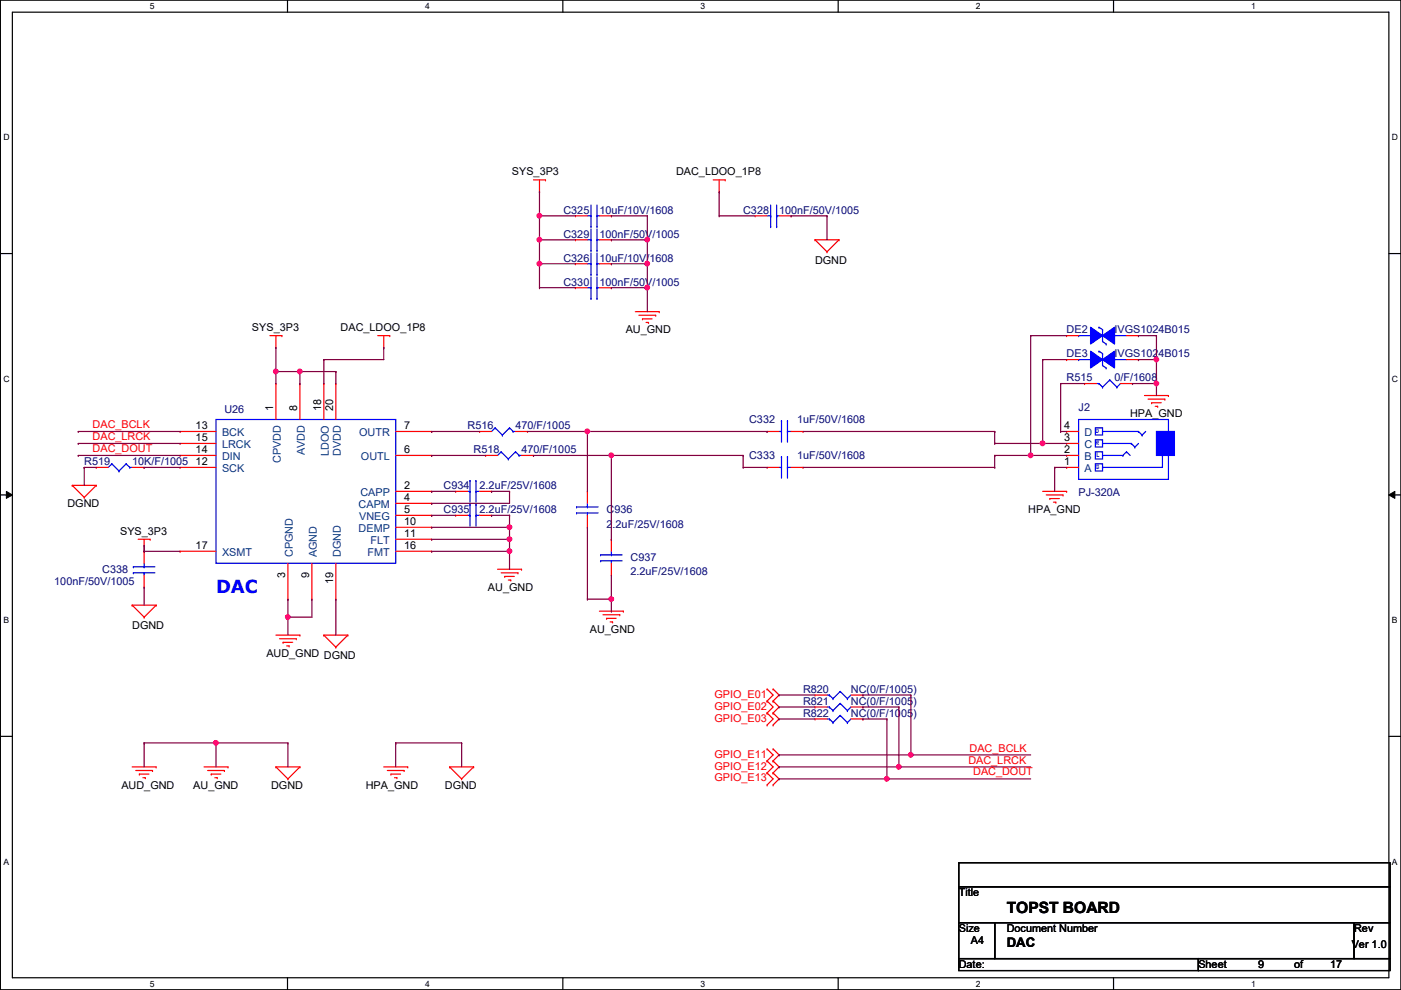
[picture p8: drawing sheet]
<svg xmlns="http://www.w3.org/2000/svg" width="297mm" height="210mm" viewBox="0 0 297 210" stroke-linecap="round" stroke-linejoin="round" font-family="sans-serif">
<path d="M.1 0h296.9v209.8h-296.9zM2.6 2.6h291.9v204.7h-291.9z" fill="none" stroke="#000" stroke-width=".25"/>
<g fill="#fff">
<path d="M31.8 .3h1v2h-1z"/>
<path d="M31.8 207.6h1v1.9h-1z"/>
</g>
<path d="M61 0v2.6M61 207.3v2.5" fill="none" stroke="#000" stroke-width=".25"/>
<g fill="#fff">
<path d="M90.1 .3h1v2h-1z"/>
<path d="M90.1 207.6h1v1.9h-1z"/>
</g>
<path d="M119.3 0v2.6M119.3 207.3v2.5" fill="none" stroke="#000" stroke-width=".25"/>
<g fill="#fff">
<path d="M148.5 .3h1v2h-1z"/>
<path d="M148.5 207.6h1v1.9h-1z"/>
</g>
<path d="M177.7 0v2.6M177.7 207.3v2.5" fill="none" stroke="#000" stroke-width=".25"/>
<g fill="#fff">
<path d="M206.9 .3h1v2h-1z"/>
<path d="M206.9 207.6h1v1.9h-1z"/>
</g>
<path d="M236.1 0v2.6M236.1 207.3v2.5" fill="none" stroke="#000" stroke-width=".25"/>
<g fill="#fff">
<path d="M265.3 .3h.9v2h-.9z"/>
<path d="M265.3 207.6h.9v1.9h-.9z"/>
<path d="M.7 28.2h1.3v1.9h-1.3z"/>
<path d="M295.1 28.2h1.3v1.9h-1.3z"/>
<path d="M.7 79.3h1.3v2h-1.3z"/>
<path d="M295.1 79.3h1.3v2h-1.3z"/>
</g>
<path d="M.1 53.8h2.5M294.5 53.8h2.5" fill="none" stroke="#000" stroke-width=".25"/>
<g fill="#fff">
<path d="M.7 130.5h1.2v2h-1.2z"/>
<path d="M295.1 130.5h1.2v2h-1.2z"/>
</g>
<path d="M.1 104.9h2.5M294.5 104.9h2.5" fill="none" stroke="#000" stroke-width=".25"/>
<path d="M1.4 104.2l1.2 .7-1.2 .8zM294.5 104.9l1.2-.7v1.5z" fill="#000"/>
<path d="M1.4 104.2l1.2 .7-1.2 .8zM294.5 104.9l1.2-.7v1.5z" fill="none" stroke="#000" stroke-width=".21"/>
<g fill="#fff">
<path d="M.7 181.7h1.2v2h-1.2z"/>
<path d="M295.1 181.7h1.2v2h-1.2z"/>
</g>
<path d="M.1 156.1h2.5M294.5 156.1h2.5M203.3 182.9h91.4v5.1h-91.4zM203.3 188h91.4v7.6h-91.4zM203.3 195.6h7.6v7.6h-7.6zM210.9 195.6h76.2v7.6h-76.2zM287.1 195.6h7.6v7.6h-7.6zM203.3 203.2h50.8v2.6h-50.8zM254.1 203.2h40.6v2.6h-40.6z" fill="none" stroke="#000" stroke-width=".25"/>
<g fill="none" stroke="#f00" stroke-width=".25">
<path d="M113.1 38.1h2.6M114.4 38.1v2.6M115.7 38.1h.1M151.2 38.1h2.6M152.5 38.1v2.6M153.8 38.1h.1M114.4 40.7h.1M152.5 40.7h.1M172.8 50.8h.1M172.8 50.8h5.1M172.8 50.8l2.5 2.6M175.3 53.4h.1"/>
<path d="M177.9 50.8h.1M177.9 50.8l-2.6 2.6M57.2 71.2h2.6M58.5 73.7h.1M58.5 71.2v2.5M59.8 71.2h.1M80.1 71.2h2.5M81.4 73.7h.1M81.4 71.2v2.5M82.6 71.2h.1M122 61h.1M122 61h2.5"/>
<path d="M127.1 61h2.5M129.6 61h.1M134.7 66.1h5.1M135.5 66.8h3.5M136.2 67.6h.1M136.2 67.6h2.1M137 68.4h.5M137.5 68.4h.1M139 66.8h.1M139.8 66.1h.1M242.7 83.9h5M243.4 84.6h3.6"/>
<path d="M244.2 85.4h.1M244.2 85.4h2M244.9 86.1h.5M245.4 86.1h.1M247 84.6h.1M247.7 83.9h.1M15.3 102.9h.1M15.3 102.9h5.1M15.3 102.9l2.6 2.6M17.9 105.5h.1M20.4 102.9h.1M20.4 102.9l-2.5 2.6"/>
<path d="M29.3 114.3h2.5M30.6 116.9h.1M30.6 114.3v2.6M31.8 114.3h.1M221.1 104.2h5M221.8 104.9h3.6M222.6 105.7h.1M222.6 105.7h2M223.3 106.5h.6M223.9 106.5h.1M225.4 104.9h.1M226.1 104.2h.1"/>
<path d="M28 128.3h.1M28 128.3h5.1M28 128.3l2.6 2.6M30.6 130.9h.1M33.1 128.3h.1M33.1 128.3l-2.5 2.6M58.5 134.7h5.1M59.3 135.4h3.5M60 136.2h.1M60 136.2h2.1M60.8 136.9h.5M61.3 136.9h.1"/>
<path d="M62.8 135.4h.1M63.6 134.7h.1M68.7 134.7h.1M68.7 134.7h5M68.7 134.7l2.5 2.5M71.2 137.2h.1M73.7 134.7h.1M73.7 134.7l-2.5 2.5M105.5 120.7h5.1M106.3 121.5h3.5M107 122.2h.1M107 122.2h2"/>
<path d="M107.8 123h.5M108.3 123h.1M109.8 121.5h.1M110.6 120.7h.1M127.1 129.6h5.1M127.8 130.3h3.6M128.6 131.1h.1M128.6 131.1h2M129.4 131.9h.5M129.9 131.9h.1M131.4 130.3h.1M132.2 129.6h.1"/>
<path d="M162.6 146.1h.1M162.6 148.6h.1M162.6 151.2h.1M162.6 153.7h.1M162.6 158.8h.1M162.6 146.1l1.3 1.3-1.3 1.2M162.6 148.6l1.3 1.3-1.3 1.3M162.6 151.2l1.3 1.2-1.3 1.3M162.6 158.8l1.3 1.3-1.3 1.2M163.9 148.6h.1M163.9 146.1h.1M163.9 151.2h.1"/>
<path d="M163.9 153.7h.1M163.9 158.8h.1M163.9 146.1l1.3 1.3-1.3 1.2M163.9 148.6l1.3 1.3-1.3 1.3M163.9 151.2l1.3 1.2-1.3 1.3M163.9 158.8l1.3 1.3-1.3 1.2M28 162.6h5.1M28.8 163.4h3.5M29.5 164.1h.1M29.5 164.1h2.1M30.3 164.9h.5M30.8 164.9h.1"/>
<path d="M32.3 163.4h.1M33.1 162.6h.1M43.3 162.6h5M44 163.4h3.6M44.8 164.1h.1M44.8 164.1h2M45.5 164.9h.6M46.1 164.9h.1M47.6 163.4h.1M48.3 162.6h.1M58.5 162.6h.1M58.5 162.6h5.1"/>
<path d="M58.5 162.6l2.5 2.5M61 165.1h.1M63.6 162.6h.1M63.6 162.6l-2.6 2.5M81.4 162.6h5M82.1 163.4h3.6M82.9 164.1h.1M82.9 164.1h2M83.6 164.9h.6M84.2 164.9h.1M85.7 163.4h.1M86.4 162.6h.1"/>
<path d="M95.3 162.6h.1M95.3 162.6h5.1M95.3 162.6l2.6 2.5M97.9 165.1h.1M100.4 162.6h.1M100.4 162.6l-2.5 2.5M162.6 161.3h.1M162.6 163.9h.1M162.6 166.4h.1M162.6 161.3l1.3 1.3-1.3 1.3M162.6 163.9l1.3 1.2-1.3 1.3M163.9 161.3h.1"/>
<path d="M163.9 163.9h.1M163.9 166.4h.1M163.9 161.3l1.3 1.3-1.3 1.3M163.9 163.9l1.3 1.2-1.3 1.3"/>
</g>
<g fill="none" stroke="#00f" stroke-width=".25">
<path d="M125.3 58.7v4.6M126.6 58.7v4.6M124.5 61h.8M125.3 63.3h.1M125.3 61h.1M126.6 61h.1M126.6 63.3h.1M126.6 61h.5M228.7 71.2h.1M228.7 71.2h2.5M233.8 69.9h.1M233.8 69.9v2.5"/>
<path d="M236.3 71.2h.1M236.3 71.2h2.5"/>
</g>
<path d="M233.8 71.2l2.5-1.8v3.5z" fill-rule="evenodd" fill="#00f"/>
<path d="M233 69.4h.1M233 69.4l.8 .5M233.8 71.2l2.5-1.8v3.5zM233.8 72.4l.7 .5M234.5 72.9h.1" fill="none" stroke="#00f" stroke-width=".25"/>
<path d="M231.2 69.4l2.6 1.8-2.6 1.7z" fill-rule="evenodd" fill="#00f"/>
<g fill="none" stroke="#00f" stroke-width=".25">
<path d="M124.5 50.8h.8M125.3 53.1h.1M125.3 50.8h.1M125.3 48.6v4.5M126.6 50.8h.1M126.6 53.1h.1M126.6 50.8h.5M126.6 48.6v4.5M231.2 69.4l2.6 1.8-2.6 1.7zM228.7 88.9h19v12.7h-19zM175.3 152.4h.1M175.3 152.4h.5"/>
<path d="M175.8 152.4h.1M175.8 152.4l.8 .8M176.6 153.2h.1M178.1 151.7h.1M178.1 151.7l1.6 1.5M178.1 151.7l-1.5 1.5M179.7 153.2h.1M180.4 152.4l-.7 .8"/>
</g>
<path d="M122 50.8h.1M122 50.8h2.5M127.1 50.8h2.5M129.6 50.8h.1M226.1 71.2h.1M226.1 71.2h2.6M238.8 71.2h2.6M241.4 71.2h.1M172.8 152.4h.1M172.8 152.4h2.5M180.4 152.4h2.6M183 152.4h.1" fill="none" stroke="#f00" stroke-width=".25"/>
<path d="M245.2 91.5h3.8v5.1h-3.8z" fill-rule="evenodd" fill="#00f"/>
<g fill="none" stroke="#00f" stroke-width=".25">
<path d="M124.5 55.9h.8M125.3 58.2h.1M125.3 55.9h.1M125.3 53.6v4.6M126.6 55.9h.1M126.6 58.2h.1M126.6 55.9h.5M126.6 53.6v4.6M162.6 45.8h.8M163.4 48h.1M163.4 45.8h.1M163.4 43.5v4.5"/>
<path d="M164.7 45.8h.1M164.7 48h.1M164.7 45.8h.5M164.7 43.5v4.5M228.7 76.2h.1M228.7 76.2h2.5M233.8 75h.1M233.8 75v2.5M236.3 76.2h.1M236.3 76.2h2.5M165.2 99.1h.5M165.7 99.1h.1"/>
<path d="M165.7 96.8h.1M165.7 96.8v4.6M167 96.8h.1M167 99.1h.1M167 99.1h.7M167 96.8v4.6M232.2 90.7h1.6v1.5h-1.6zM232.2 95.8h1.6v1.5h-1.6zM232.2 98.3h1.6v1.6h-1.6zM232.2 93.3h1.6v1.5h-1.6zM232.5 81.3h.1M232.5 81.3h.5"/>
<path d="M233 81.3h.1M233 81.3l.8 .8M233.8 99.1h.1M233.8 91.5h.1M233.8 94h.1M233.8 96.6h.1M233.8 82.1h.1M233.8 91.5h7.6M233.8 94h6.1M233.8 96.6h4.3M235.3 80.6h.1M235.3 80.6l1.5 1.5"/>
<path d="M235.3 80.6l-1.5 1.5M236.8 82.1h.1M237.6 81.3l-.8 .8M238.1 96.6h.1M238.8 95.8h.1M238.8 95.8l-.7 .8M238.8 95.8l.8 .8M239.9 94h.1M239.9 94l.7 .8M240.6 94.8h.1M241.4 91.5h.1M241.4 94l-.8 .8"/>
<path d="M241.4 91.5l.7 .7M242.1 92.2h.1M242.9 91.5l-.8 .7M245.2 91.5h3.8v5.1h-3.8zM246.5 96.6h.1M246.5 96.6v2.5h-12.7M122.3 107.5h.1M122.3 108.8h.1M122.3 107.5h4.5M122.3 108.8h4.5M124.5 108.8h.1M124.5 107.5h.1"/>
<path d="M124.5 106.7v.8M124.5 108.8v.5M127.3 117.6h.1M127.3 118.9h.1M127.3 117.6h4.6M127.3 118.9h4.6M129.6 118.9h.1M129.6 117.6h.1M129.6 116.9v.7M129.6 118.9v.5M175.3 147.4h.1M175.3 147.4h.5"/>
<path d="M175.8 147.4h.1M175.8 147.4l.8 .7M176.6 148.1h.1M178.1 146.6h.1M178.1 146.6l1.6 1.5M178.1 146.6l-1.5 1.5M179.7 148.1h.1M180.4 147.4l-.7 .7"/>
</g>
<g fill="none" stroke="#f00" stroke-width=".25">
<path d="M122 55.9h.1M122 55.9h2.5M127.1 55.9h2.5M129.6 55.9h.1M160.1 45.8h.1M160.1 45.8h2.5M165.2 45.8h2.5M167.7 45.8h.1M162.6 99.1h.1M162.6 99.1h2.6M167.7 99.1h2.6M170.3 99.1h.1"/>
<path d="M226.1 99.1h.1M226.1 91.5h.1M226.1 94h.1M226.1 96.6h.1M226.1 99.1h2.6M226.1 91.5h2.6M226.1 94h2.6M226.1 96.6h2.6M230 81.3h.1M230 81.3h2.5M237.6 81.3h2.5M240.1 81.3h.1"/>
<path d="M124.5 111.8h.1M124.5 104.2h.1M124.5 104.2v2.5M124.5 109.3v2.5M129.6 114.3h.1M129.6 114.3v2.6M129.6 119.4v2.6M129.6 122h.1M172.8 147.4h.1M172.8 147.4h2.5M180.4 147.4h2.6M183 147.4h.1"/>
</g>
<path d="M233.8 76.2l2.5-1.7v3.5z" fill-rule="evenodd" fill="#00f"/>
<path d="M233 74.5h.1M233 74.5l.8 .5M233.8 76.2l2.5-1.7v3.5zM233.8 77.5l.7 .5M234.5 78h.1" fill="none" stroke="#00f" stroke-width=".25"/>
<path d="M231.2 74.5l2.6 1.7-2.6 1.8z" fill-rule="evenodd" fill="#00f"/>
<g fill="none" stroke="#00f" stroke-width=".25">
<path d="M124.5 45.8h.8M125.3 48h.1M125.3 45.8h.1M125.3 43.5v4.5M126.6 45.8h.1M126.6 48h.1M126.6 45.8h.5M126.6 43.5v4.5M231.2 74.5l2.6 1.7-2.6 1.8zM23.7 98.3h.1M23.7 98.3l-.8 .8M23.7 98.3l1.5 1.6"/>
<path d="M25.2 99.9h.1M26.8 98.3h.1M26.8 98.3l-1.6 1.6M26.8 98.3l.7 .8M27.5 99.1h.1M27.5 99.1h.5M28 99.1h.1M45.8 88.9h38.1v30.5h-38.1zM105 90.7h.1M105 90.7l-.8 .8M105 90.7l1.5 1.5M106.3 95.8h.1"/>
<path d="M106.3 95.8l-.8 .8M106.3 95.8l1.5 1.5M106.5 92.2h.1M107.8 97.3h.1M108 90.7h.1M108 90.7l-1.5 1.5M108 90.7l.8 .8M108.8 91.5h.1M108.8 91.5h.5M109.3 91.5h.1M109.3 95.8h.1M109.3 95.8l-1.5 1.5"/>
<path d="M109.3 95.8l.8 .8M110.1 96.6h.1M110.1 96.6h.5M110.6 96.6h.1M165.2 91.5h.5M165.7 91.5h.1M165.7 89.2h.1M165.7 89.2v4.6M167 89.2h.1M167 91.5h.1M167 91.5h.7M167 89.2v4.6"/>
<path d="M30.6 119.4v.8M99.1 109.3h.5M99.1 104.2h.5M99.6 109.3h.1M99.6 107h.1M99.6 104.2h.1M99.6 101.9h.1M99.6 101.9v4.6M99.6 107v4.5M100.9 107h.1M100.9 109.3h.1M100.9 101.9h.1"/>
<path d="M100.9 104.2h.1M100.9 109.3h.8M100.9 101.9v4.6M100.9 107v4.5M100.9 104.2h.8M28.3 120.2h.1M28.3 121.5h.1M28.3 120.2h4.5M28.3 121.5h4.5M30.6 121.5h.1M30.6 120.2h.1M30.6 121.5v.5"/>
<path d="M175.3 149.9h.1M175.3 149.9h.5M175.8 149.9h.1M175.8 149.9l.8 .8M176.6 150.7h.1M178.1 149.1h.1M178.1 149.1l1.6 1.6M178.1 149.1l-1.5 1.6M179.7 150.7h.1M180.4 149.9l-.7 .8"/>
</g>
<g fill="none" stroke="#f00" stroke-width=".25">
<path d="M122 45.8h.1M122 45.8h2.5M127.1 45.8h2.5M129.6 45.8h.1M226.1 76.2h.1M226.1 76.2h2.6M238.8 76.2h2.6M241.4 76.2h.1M20.4 99.1h.1M20.4 99.1h2.5M28 99.1h2.6M30.6 99.1h.1"/>
<path d="M38.2 94h.1M38.2 96.6h.1M38.2 91.5h.1M38.2 99.1h.1M38.2 99.1h7.6M38.2 96.6h7.6M38.2 91.5h7.6M38.2 94h7.6M58.5 81.3h.1M58.5 81.3v7.6M63.6 81.3h.1M63.6 81.3v7.6"/>
<path d="M68.7 81.3h.1M68.7 81.3v7.6M71.2 81.3h.1M71.2 81.3v7.6M83.9 96.6h7.6M83.9 91.5h7.6M91.5 96.6h.1M91.5 91.5h.1M101.7 91.5h.1M101.7 91.5h2.5M103 96.6h.1M103 96.6h2.5"/>
<path d="M109.3 91.5h2.5M110.6 96.6h2.5M111.8 91.5h.1M113.1 96.6h.1M162.6 91.5h.1M162.6 91.5h2.6M167.7 91.5h2.6M170.3 91.5h.1M30.6 116.9h.1M30.6 116.9v2.5M38.2 116.9h.1M38.2 116.9h7.6"/>
<path d="M61 119.4v7.6M66.1 119.4v7.6M71.2 119.4v7.6M83.9 109.3h7.6M83.9 104.2h7.6M83.9 106.7h7.6M83.9 111.8h7.6M83.9 116.9h7.6M83.9 114.3h7.6M91.5 104.2h.1M91.5 106.7h.1M91.5 109.3h.1"/>
<path d="M91.5 111.8h.1M91.5 116.9h.1M91.5 114.3h.1M96.6 109.3h.1M96.6 104.2h.1M96.6 109.3h2.5M96.6 104.2h2.5M101.7 109.3h2.5M101.7 104.2h2.5M104.2 109.3h.1M104.2 104.2h.1M30.6 124.5h.1"/>
<path d="M30.6 122v2.5M61 127h.1M66.1 127h.1M71.2 127h.1M172.8 149.9h.1M172.8 149.9h2.5M180.4 149.9h2.6M183 149.9h.1"/>
</g>
<path d="M58.5 73.7h.1M58.5 78.8h.1M58.5 73.7v7.6M68.7 76.2h.1M68.7 76.2v5.1M81.4 73.7h.1M81.4 73.7v2.5h-12.7" fill="none" stroke="#800040" stroke-width=".25"/>
<circle cx="58.5" cy="78.8" r=".49" fill="#f0f"/>
<circle cx="58.5" cy="78.8" r=".49" fill="none" stroke="#f0f" stroke-width=".25"/>
<g fill="none" stroke="#800040" stroke-width=".25">
<path d="M71.2 78.8h.1M71.2 78.8v2.5M16.6 91.5h.1M16.6 94h.1M16.6 96.6h.1M16.6 91.5h21.6M16.6 94h21.6M16.6 96.6h21.6M91.5 91.5h.1M91.5 96.6h.1M91.5 91.5h10.2M91.5 96.6h11.5"/>
<path d="M111.8 91.5h12.7M113.1 96.6h.1M113.1 96.6h44.5M124.5 91.5h.1M129.6 96.6h.1M129.6 96.6v17.7M129.6 114.3h.1"/>
</g>
<circle cx="129.6" cy="96.5" r=".49" fill="#f0f"/>
<circle cx="129.6" cy="96.5" r=".49" fill="none" stroke="#f0f" stroke-width=".25"/>
<g fill="none" stroke="#800040" stroke-width=".25">
<path d="M17.9 99.1h.1M17.9 99.1v3.8M17.9 99.1h2.5M30.6 99.1h.1M30.6 99.1h7.6M91.5 104.2h.1M91.5 106.7h.1M91.5 109.3h.1M91.5 111.8h.1M91.5 104.2h5.1M91.5 109.3h5.1M91.5 111.8h16.5"/>
<path d="M104.2 104.2h.1M104.2 109.3h.1M104.2 104.2h3.8M104.2 109.3h3.8M108 104.2h.1M108 109.3h.1M108 111.8h.1M108 104.2v2.5h-16.5M108 109.3v5"/>
</g>
<circle cx="108" cy="111.8" r=".49" fill="#f0f"/>
<circle cx="108" cy="111.8" r=".49" fill="none" stroke="#f0f" stroke-width=".25"/>
<path d="M91.5 114.3h.1M91.5 114.3h16.5" fill="none" stroke="#800040" stroke-width=".25"/>
<circle cx="108" cy="114.3" r=".49" fill="#f0f"/>
<circle cx="108" cy="114.3" r=".49" fill="none" stroke="#f0f" stroke-width=".25"/>
<path d="M30.6 115.6h.1M30.6 116.9h.1M30.6 115.6v1.3M30.6 116.9h7.6M91.5 116.9h.1M91.5 116.9h16.5M108 114.3h.1M108 116.9h.1M108 114.3v6.4" fill="none" stroke="#800040" stroke-width=".25"/>
<circle cx="108" cy="116.9" r=".49" fill="#f0f"/>
<circle cx="108" cy="116.9" r=".49" fill="none" stroke="#f0f" stroke-width=".25"/>
<path d="M30.6 124.5h.1M30.6 124.5v3.8M61 127h.1M61 130.9h.1M61 127v7.7M66.1 127h.1M66.1 127v3.9M71.2 127h.1M71.2 127v7.7" fill="none" stroke="#800040" stroke-width=".25"/>
<circle cx="61" cy="130.8" r=".49" fill="#f0f"/>
<circle cx="61" cy="130.8" r=".49" fill="none" stroke="#f0f" stroke-width=".25"/>
<path d="M30.6 157.5h.1M30.6 157.5v5.1M30.6 157.5h30.4M45.8 157.5h.1M45.8 157.5v5.1" fill="none" stroke="#800040" stroke-width=".25"/>
<circle cx="45.8" cy="157.5" r=".49" fill="#f0f"/>
<circle cx="45.8" cy="157.5" r=".49" fill="none" stroke="#f0f" stroke-width=".25"/>
<path d="M221.1 94h.1M221.1 94h5M61 157.5h.1M61 157.5v5.1M83.9 157.5h.1M83.9 157.5h14M83.9 157.5v5.1M97.9 157.5h.1M97.9 157.5v5.1" fill="none" stroke="#800040" stroke-width=".25"/>
<circle cx="221" cy="94" r=".49" fill="#f0f"/>
<circle cx="221" cy="94" r=".49" fill="none" stroke="#f0f" stroke-width=".25"/>
<g fill="none" stroke="#800040" stroke-width=".25">
<path d="M218.5 71.2h.1M218.5 71.2h7.6M218.5 71.2v25.4M241.4 71.2h.1M241.4 71.2h3.8M245.2 71.2h.1M245.2 71.2v5M170.3 99.1h40.6M170.3 91.5h40.6M210.9 99.1h.1M210.9 96.6h.1M210.9 91.5h.1"/>
<path d="M210.9 96.6h15.2M218.5 96.6h.1M223.6 99.1h.1M223.6 99.1h2.5M223.6 99.1v5.1"/>
</g>
<circle cx="218.5" cy="96.5" r=".49" fill="#f0f"/>
<circle cx="218.5" cy="96.5" r=".49" fill="none" stroke="#f0f" stroke-width=".25"/>
<g fill="none" stroke="#800040" stroke-width=".25">
<path d="M221.1 76.2h.1M221.1 76.2v17.8h-10.2M221.1 76.2h5M241.4 76.2h.1M241.4 76.2h3.8M245.2 76.2h.1M245.2 76.2v7.7M210.9 94h.1M224.9 91.5h.1M224.9 81.3h.1M224.9 91.5h1.2M224.9 81.3v10.2"/>
<path d="M224.9 81.3h5.1M240.1 81.3h.1M240.1 81.3h5.1M245.2 81.3h.1"/>
</g>
<circle cx="245.2" cy="81.3" r=".49" fill="#f0f"/>
<circle cx="245.2" cy="81.3" r=".49" fill="none" stroke="#f0f" stroke-width=".25"/>
<circle cx="245.2" cy="76.2" r=".49" fill="#f0f"/>
<circle cx="245.2" cy="76.2" r=".49" fill="none" stroke="#f0f" stroke-width=".25"/>
<g fill="none" stroke="#800040" stroke-width=".25">
<path d="M157.6 99.1h.1M157.6 96.6h.1M157.6 99.1h5M157.6 96.6v2.5M210.9 91.5h.1M210.9 96.6h.1M210.9 91.5v2.5M210.9 96.6v2.5M165.2 147.4h.1M165.2 147.4h7.6M183 147.4h.1M183 147.4h10.1"/>
<path d="M193.1 147.4h.1M193.1 147.4v12.7"/>
</g>
<circle cx="193.1" cy="160" r=".49" fill="#f0f"/>
<circle cx="193.1" cy="160" r=".49" fill="none" stroke="#f0f" stroke-width=".25"/>
<path d="M165.2 149.9h.1M165.2 149.9h7.6M190.6 149.9h.1M190.6 149.9v12.7M193.1 160.1h.1M193.1 160.1h25.4" fill="none" stroke="#800040" stroke-width=".25"/>
<circle cx="190.6" cy="162.6" r=".49" fill="#f0f"/>
<circle cx="190.6" cy="162.6" r=".49" fill="none" stroke="#f0f" stroke-width=".25"/>
<path d="M183 152.4h.1M183 152.4h5M188 152.4h.1M188 152.4v12.7M190.6 162.6h.1M190.6 162.6h27.9" fill="none" stroke="#800040" stroke-width=".25"/>
<circle cx="188" cy="165.1" r=".49" fill="#f0f"/>
<circle cx="188" cy="165.1" r=".49" fill="none" stroke="#f0f" stroke-width=".25"/>
<g fill="none" stroke="#800040" stroke-width=".25">
<path d="M114.4 40.7h.1M114.4 50.8h.1M114.4 45.8h.1M114.4 40.7v5.1M114.4 50.8h7.6M114.4 45.8h7.6M165.2 152.4h.1M165.2 152.4h7.6M183 149.9h.1M183 149.9h7.6M165.2 160.1h.1M165.2 162.6h.1"/>
<path d="M165.2 165.1h.1M165.2 165.1h53.3M165.2 160.1h27.9M165.2 162.6h25.4M188 165.1h.1"/>
</g>
<circle cx="114.4" cy="45.7" r=".49" fill="#f0f"/>
<circle cx="114.4" cy="45.7" r=".49" fill="none" stroke="#f0f" stroke-width=".25"/>
<path d="M114.4 45.8h.1M114.4 45.8v5M129.6 45.8h.1M129.6 50.8h.1M129.6 45.8h7.6M129.6 50.8h7.6M137.2 45.8h.1M137.2 50.8h.1M137.2 45.8v10.1" fill="none" stroke="#800040" stroke-width=".25"/>
<circle cx="137.2" cy="55.9" r=".49" fill="#f0f"/>
<circle cx="137.2" cy="55.9" r=".49" fill="none" stroke="#f0f" stroke-width=".25"/>
<circle cx="137.2" cy="50.8" r=".49" fill="#f0f"/>
<circle cx="137.2" cy="50.8" r=".49" fill="none" stroke="#f0f" stroke-width=".25"/>
<path d="M152.5 45.8h.1M152.5 40.7h.1M152.5 45.8h7.6M152.5 40.7v5.1M167.7 45.8h.1M167.7 45.8h7.6M175.3 45.8h.1M175.3 45.8v5M124.5 91.5h.1M124.5 91.5v12.7M124.5 91.5h38.1M162.6 91.5h.1" fill="none" stroke="#800040" stroke-width=".25"/>
<circle cx="124.5" cy="91.5" r=".49" fill="#f0f"/>
<circle cx="124.5" cy="91.5" r=".49" fill="none" stroke="#f0f" stroke-width=".25"/>
<path d="M124.5 111.8v15.2M124.5 127h.1M124.5 127h5.1M129.6 127h.1M129.6 129.6h.1M129.6 127v2.6" fill="none" stroke="#800040" stroke-width=".25"/>
<circle cx="129.6" cy="127" r=".49" fill="#f0f"/>
<circle cx="129.6" cy="127" r=".49" fill="none" stroke="#f0f" stroke-width=".25"/>
<path d="M58.5 78.8h5.1M63.6 78.8h.1M63.6 78.8v2.5M63.6 81.3h.1M61 130.9h.1M61 130.9h5.1M129.6 127h.1M129.6 122v5" fill="none" stroke="#800040" stroke-width=".25"/>
<circle cx="63.6" cy="78.8" r=".49" fill="#f0f"/>
<circle cx="63.6" cy="78.8" r=".49" fill="none" stroke="#f0f" stroke-width=".25"/>
<path d="M114.4 50.8h.1M114.4 50.8v5.1M63.6 78.8h7.6M71.2 78.8h.1" fill="none" stroke="#800040" stroke-width=".25"/>
<circle cx="114.4" cy="55.9" r=".49" fill="#f0f"/>
<circle cx="114.4" cy="55.9" r=".49" fill="none" stroke="#f0f" stroke-width=".25"/>
<circle cx="114.4" cy="50.8" r=".49" fill="#f0f"/>
<circle cx="114.4" cy="50.8" r=".49" fill="none" stroke="#f0f" stroke-width=".25"/>
<path d="M114.4 55.9h.1M114.4 55.9h7.6M129.6 55.9h.1M129.6 55.9h7.6M137.2 55.9h.1M137.2 55.9v5.1" fill="none" stroke="#800040" stroke-width=".25"/>
<circle cx="137.2" cy="61" r=".49" fill="#f0f"/>
<circle cx="137.2" cy="61" r=".49" fill="none" stroke="#f0f" stroke-width=".25"/>
<path d="M114.4 55.9h.1M114.4 55.9v5.1M114.4 61h.1M114.4 61h7.6M129.6 61h.1M129.6 61h7.6M137.2 61h.1M137.2 61v5.1" fill="none" stroke="#800040" stroke-width=".25"/>
<circle cx="58.5" cy="78.8" r=".49" fill="#f0f"/>
<circle cx="58.5" cy="78.8" r=".49" fill="none" stroke="#f0f" stroke-width=".25"/>
<circle cx="129.6" cy="96.5" r=".49" fill="#f0f"/>
<circle cx="129.6" cy="96.5" r=".49" fill="none" stroke="#f0f" stroke-width=".25"/>
<circle cx="108" cy="111.8" r=".49" fill="#f0f"/>
<circle cx="108" cy="111.8" r=".49" fill="none" stroke="#f0f" stroke-width=".25"/>
<circle cx="108" cy="114.3" r=".49" fill="#f0f"/>
<circle cx="108" cy="114.3" r=".49" fill="none" stroke="#f0f" stroke-width=".25"/>
<circle cx="108" cy="116.9" r=".49" fill="#f0f"/>
<circle cx="108" cy="116.9" r=".49" fill="none" stroke="#f0f" stroke-width=".25"/>
<circle cx="61" cy="130.8" r=".49" fill="#f0f"/>
<circle cx="61" cy="130.8" r=".49" fill="none" stroke="#f0f" stroke-width=".25"/>
<circle cx="45.8" cy="157.5" r=".49" fill="#f0f"/>
<circle cx="45.8" cy="157.5" r=".49" fill="none" stroke="#f0f" stroke-width=".25"/>
<circle cx="221" cy="94" r=".49" fill="#f0f"/>
<circle cx="221" cy="94" r=".49" fill="none" stroke="#f0f" stroke-width=".25"/>
<circle cx="218.5" cy="96.5" r=".49" fill="#f0f"/>
<circle cx="218.5" cy="96.5" r=".49" fill="none" stroke="#f0f" stroke-width=".25"/>
<circle cx="245.2" cy="81.3" r=".49" fill="#f0f"/>
<circle cx="245.2" cy="81.3" r=".49" fill="none" stroke="#f0f" stroke-width=".25"/>
<circle cx="245.2" cy="76.2" r=".49" fill="#f0f"/>
<circle cx="245.2" cy="76.2" r=".49" fill="none" stroke="#f0f" stroke-width=".25"/>
<circle cx="193.1" cy="160" r=".49" fill="#f0f"/>
<circle cx="193.1" cy="160" r=".49" fill="none" stroke="#f0f" stroke-width=".25"/>
<circle cx="190.6" cy="162.6" r=".49" fill="#f0f"/>
<circle cx="190.6" cy="162.6" r=".49" fill="none" stroke="#f0f" stroke-width=".25"/>
<circle cx="188" cy="165.1" r=".49" fill="#f0f"/>
<circle cx="188" cy="165.1" r=".49" fill="none" stroke="#f0f" stroke-width=".25"/>
<circle cx="114.4" cy="45.7" r=".49" fill="#f0f"/>
<circle cx="114.4" cy="45.7" r=".49" fill="none" stroke="#f0f" stroke-width=".25"/>
<circle cx="137.2" cy="55.9" r=".49" fill="#f0f"/>
<circle cx="137.2" cy="55.9" r=".49" fill="none" stroke="#f0f" stroke-width=".25"/>
<circle cx="137.2" cy="50.8" r=".49" fill="#f0f"/>
<circle cx="137.2" cy="50.8" r=".49" fill="none" stroke="#f0f" stroke-width=".25"/>
<circle cx="124.5" cy="91.5" r=".49" fill="#f0f"/>
<circle cx="124.5" cy="91.5" r=".49" fill="none" stroke="#f0f" stroke-width=".25"/>
<circle cx="129.6" cy="127" r=".49" fill="#f0f"/>
<circle cx="129.6" cy="127" r=".49" fill="none" stroke="#f0f" stroke-width=".25"/>
<circle cx="63.6" cy="78.8" r=".49" fill="#f0f"/>
<circle cx="63.6" cy="78.8" r=".49" fill="none" stroke="#f0f" stroke-width=".25"/>
<circle cx="114.4" cy="55.9" r=".49" fill="#f0f"/>
<circle cx="114.4" cy="55.9" r=".49" fill="none" stroke="#f0f" stroke-width=".25"/>
<circle cx="114.4" cy="50.8" r=".49" fill="#f0f"/>
<circle cx="114.4" cy="50.8" r=".49" fill="none" stroke="#f0f" stroke-width=".25"/>
<circle cx="137.2" cy="61" r=".49" fill="#f0f"/>
<circle cx="137.2" cy="61" r=".49" fill="none" stroke="#f0f" stroke-width=".25"/>
<text font-size="3.8" fill="#00f" x="45.8" y="125.8">DAC</text>
<text font-size="3.3" x="213.4" y="193.6">TOPST BOARD</text>
<text font-size="2.8" x="213.4" y="200.8">DAC</text>
<g font-size="2.3">
<text x="108.5" y="37.2">SYS_3P3</text>
<text x="143.3" y="37.2">DAC_LDOO_1P8</text>
<text x="172.8" y="56">DGND</text>
<text x="53.4" y="70.2">SYS_3P3</text>
<text x="72.2" y="70.2">DAC_LDOO_1P8</text>
<text x="132.7" y="70.7">AU_GND</text>
<text x="58" y="87.2" transform="rotate(-90 58 87.2)">1</text>
<text x="63" y="87.2" transform="rotate(-90 63 87.2)">8</text>
<text x="68.1" y="87.2" transform="rotate(-90 68.1 87.2)">18</text>
<text x="70.7" y="87.2" transform="rotate(-90 70.7 87.2)">20</text>
<text x="239.6" y="88.5">HPA_GND</text>
<text x="41.5" y="93.5">15</text>
<text x="41.5" y="90.9">13</text>
<text x="85.7" y="90.9">7</text>
<text x="225.6" y="90.9">4</text>
<text x="225.6" y="93.5">3</text>
<text x="41.5" y="96">14</text>
<text x="41.5" y="98.6">12</text>
<text x="85.7" y="96">6</text>
<text x="225.6" y="98.6">1</text>
<text x="225.6" y="96">2</text>
<text x="14.3" y="107.5">DGND</text>
<text x="85.7" y="103.6">2</text>
<text x="85.7" y="106.2">4</text>
<text x="25.5" y="113.4">SYS_3P3</text>
<text x="85.7" y="108.7">5</text>
<text x="85.7" y="111.3">10</text>
<text x="85.7" y="113.8">11</text>
<text x="218" y="108.8">HPA_GND</text>
<text x="41.5" y="116.3">17</text>
<text x="85.7" y="116.3">16</text>
<text x="60.5" y="122.5" transform="rotate(-90 60.5 122.5)">3</text>
<text x="65.6" y="122.5" transform="rotate(-90 65.6 122.5)">9</text>
<text x="70.7" y="123.7" transform="rotate(-90 70.7 123.7)">19</text>
<text x="103.5" y="125.3">AU_GND</text>
<text x="28" y="133.4">DGND</text>
<text x="125" y="134.2">AU_GND</text>
<text x="56.5" y="139.3">AUD_GND DGND</text>
<text x="25.7" y="167.2">AUD_GND</text>
<text x="41" y="167.2">AU_GND</text>
<text x="57.5" y="167.2">DGND</text>
<text x="77.6" y="167.2">HPA_GND</text>
<text x="94.3" y="167.2">DGND</text>
<text x="203.3" y="190.1">Title</text>
<text x="203.3" y="197.7">Size</text>
<text x="213.4" y="197.7">Document Number</text>
<text x="287.1" y="197.7">Rev</text>
<text x="205.8" y="200.2">A4</text>
<text x="286.6" y="201">Ver 1.0</text>
<text x="203.3" y="205.3">Date:</text>
<text x="254.1" y="205.3">Sheet</text>
<text x="266.8" y="205.3">9</text>
<text x="274.4" y="205.3">of</text>
<text x="282" y="205.3">17</text>
</g>
<g font-size="2.3" fill="#000080">
<text x="119.5" y="45.3">C325</text>
<text x="127.1" y="45.3">10uF/10V/1608</text>
<text x="157.6" y="45.3">C328</text>
<text x="165.2" y="45.3">100nF/50V/1005</text>
<text x="119.5" y="50.4">C329</text>
<text x="127.1" y="50.4">100nF/50V/1005</text>
<text x="119.5" y="55.5">C326</text>
<text x="127.1" y="55.5">10uF/10V/1608</text>
<text x="119.5" y="60.5">C330</text>
<text x="127.1" y="60.5">100nF/50V/1005</text>
<text x="226.1" y="70.7">DE2</text>
<text x="236.3" y="70.7">IVGS1024B015</text>
<text x="226.1" y="75.8">DE3</text>
<text x="236.3" y="75.8">IVGS1024B015</text>
<text x="226.1" y="80.9">R515</text>
<text x="236.3" y="80.9">0/F/1608</text>
<text x="47.6" y="87.5">U26</text>
<text x="158.8" y="89.7">C332</text>
<text x="169" y="89.7">1uF/50V/1608</text>
<text x="228.7" y="87.2">J2</text>
<text x="99.1" y="91">R516</text>
<text x="109.3" y="91">470/F/1005</text>
<text x="17.9" y="98.6">R519</text>
<text x="28" y="98.6">10K/F/1005</text>
<text x="100.4" y="96.1">R518</text>
<text x="110.6" y="96.1">470/F/1005</text>
<text x="158.8" y="97.4">C333</text>
<text x="169" y="97.4">1uF/50V/1608</text>
<text x="94.1" y="103.7">C934</text>
<text x="101.7" y="103.7">2.2uF/25V/1608</text>
<text x="228.7" y="105.2">PJ-320A</text>
<text x="94.1" y="108.8">C935</text>
<text x="101.7" y="108.8">2.2uF/25V/1608</text>
<text x="128.6" y="108.8">C936</text>
<text x="128.6" y="111.8">2.2uF/25V/1608</text>
<text x="133.7" y="119">C937</text>
<text x="11.5" y="124">100nF/50V/1005</text>
<text x="21.7" y="121.5">C338</text>
<text x="133.7" y="122">2.2uF/25V/1608</text>
<text x="170.3" y="146.9">R820</text>
<text x="170.3" y="149.4">R821</text>
<text x="180.4" y="146.9">NC(0/F/1005)</text>
<text x="180.4" y="149.4">NC(0/F/1005)</text>
<text x="170.3" y="152">R822</text>
<text x="180.4" y="152">NC(0/F/1005)</text>
</g>
<g font-size="2.3" fill="#f00">
<text x="19.6" y="90.8">DAC_BCLK</text>
<text x="19.6" y="93.3">DAC_LRCK</text>
<text x="19.6" y="95.8">DAC_DOUT</text>
<text x="151.5" y="147.9">GPIO_E01</text>
<text x="151.5" y="150.5">GPIO_E02</text>
<text x="151.5" y="153">GPIO_E03</text>
<text x="151.5" y="160.6">GPIO_E11</text>
<text x="205.3" y="161.9">DAC_LRCK</text>
<text x="205.6" y="159.3">DAC_BCLK</text>
<text x="151.5" y="163.2">GPIO_E12</text>
<text x="151.5" y="165.7">GPIO_E13</text>
<text x="206.3" y="164.4">DAC_DOUT</text>
</g>
<g font-size="2.3" fill="#004080">
<text x="47.1" y="95.1">LRCK</text>
<text x="47.1" y="92.5">BCK</text>
<text x="76.2" y="92.5">OUTR</text>
<text x="230" y="92.5">D</text>
<text x="230" y="95.1">C</text>
<text x="47.1" y="97.6">DIN</text>
<text x="47.1" y="100.2">SCK</text>
<text x="59.6" y="98.2" transform="rotate(-90 59.6 98.2)">CPVDD</text>
<text x="64.6" y="96.6" transform="rotate(-90 64.6 96.6)">AVDD</text>
<text x="69.7" y="96.7" transform="rotate(-90 69.7 96.7)">LDOO</text>
<text x="72.3" y="96.7" transform="rotate(-90 72.3 96.7)">DVDD</text>
<text x="76.5" y="97.6">OUTL</text>
<text x="230" y="100.2">A</text>
<text x="230" y="97.6">B</text>
<text x="76" y="107.8">CAPM</text>
<text x="76.4" y="105.2">CAPP</text>
<text x="76" y="112.9">DEMP</text>
<text x="76.2" y="110.3">VNEG</text>
<text x="47.1" y="117.9">XSMT</text>
<text x="62.1" y="118.2" transform="rotate(-90 62.1 118.2)">CPGND</text>
<text x="67.2" y="118.2" transform="rotate(-90 67.2 118.2)">AGND</text>
<text x="72.3" y="118.2" transform="rotate(-90 72.3 118.2)">DGND</text>
<text x="77.9" y="117.9">FMT</text>
<text x="78.6" y="115.4">FLT</text>
</g>
<g font-size="1.8">
<text x="31.8" y="1.9">5</text>
<text x="90.1" y="1.9">4</text>
<text x="148.5" y="1.9">3</text>
<text x="206.9" y="1.9">2</text>
<text x="265.3" y="1.9">1</text>
<text x=".7" y="29.8">D</text>
<text x="295.1" y="29.8">D</text>
<text x=".7" y="80.9">C</text>
<text x="295.1" y="80.9">C</text>
<text x=".7" y="132.1">B</text>
<text x="295.1" y="132.1">B</text>
<text x=".7" y="183.3">A</text>
<text x="295.1" y="183.3">A</text>
<text x="31.8" y="209.2">5</text>
<text x="90.1" y="209.2">4</text>
<text x="148.5" y="209.2">3</text>
<text x="206.9" y="209.2">2</text>
<text x="265.3" y="209.2">1</text>
</g>
<g font-size="1.3" fill="#00f">
<text x="232.2" y="94.4">R</text>
<text x="232.2" y="91.9">D</text>
<text x="232.2" y="99.5">G</text>
<text x="232.5" y="97">L</text>
</g>
</svg>
